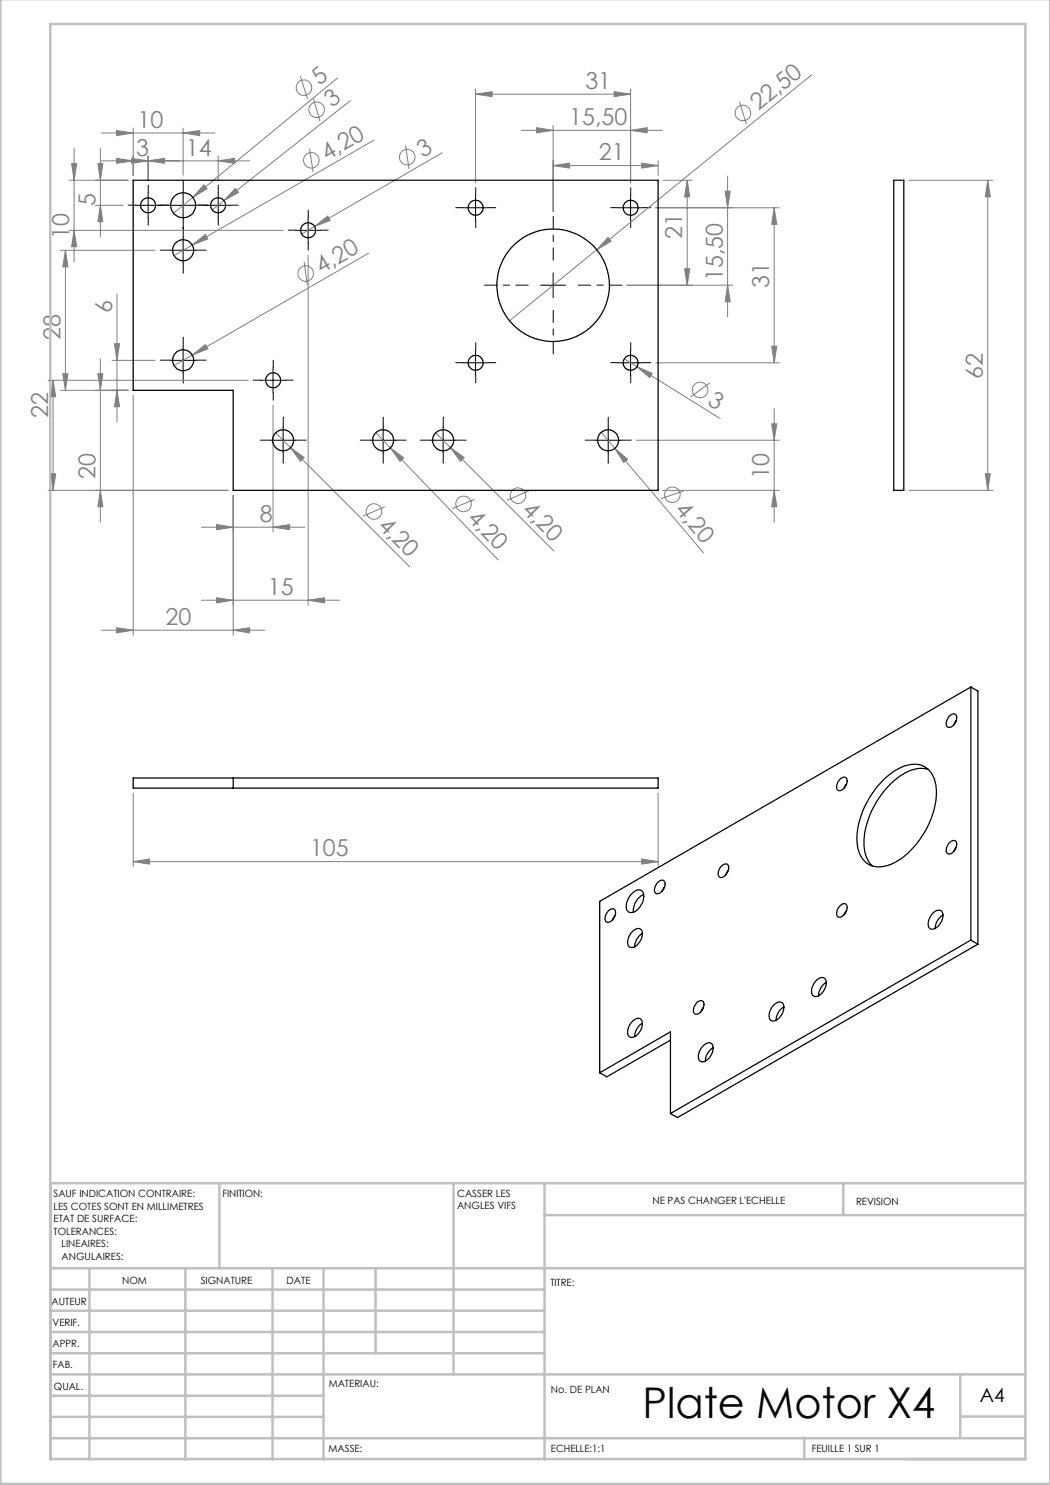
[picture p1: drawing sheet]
<svg xmlns="http://www.w3.org/2000/svg" width="210mm" height="297mm" viewBox="0 0 210 297" stroke-linecap="round" stroke-linejoin="round" font-family="sans-serif">
<g fill="none" stroke="#808080" stroke-width=".2">
<path d="M60.1 15.3l1.4 4.5M62.7 19.6l1.3 4.6M67.5 15.6l-32.8 27M95.1 18.8l3.3-.5v1zM95.1 17.8v18.7M95.1 18.8h31M122.8 18.3l3.3 .5-3.3 .5zM126.1 17.8v18.7M162.3 15l-43 34.9M13.8 36.1h11.8M14.3 32.7h1l-.5 3.4zM14.8 29.7v22.7"/>
<path d="M19.6 32.7h1l-.5 3.4zM20.1 29.7v17.7M20.3 26.6h22.7M20.3 32.2h29.7M23.3 26.1l3.3 .5-3.3 .5zM23.3 31.7l3.3 .5-3.3 .5zM26.3 31.7l3.3 .5-3.3 .5zM26.6 25.6v9.5M29.6 32.2l3.3-.5v1zM29.6 31.2v4.9M36.6 26.6l3.3-.5v1zM36.6 25.6v9.5"/>
<path d="M40.8 37l.6 .7-2.8 1.8zM43.6 32.2l3.3-.5v1zM43.6 31.2v4.9M47.1 37.7l.6 .8-2.9 1.6zM61.9 29.7l.7 4.7M70.1 20.1l-27.7 21.9M74.8 28l-36.3 21M81.1 29.1l.7 4.7M88.4 30.6l-25.5 14.7M104.3 26.1h28.2M107.3 25.5l3.3 .6-3.3 .5zM110.6 33.1l3.3-.5v1z"/>
<path d="M110.6 25v17.3M110.6 33.1h21M126.1 26.1l3.3-.6v1.1zM128.3 32.6l3.3 .5-3.3 .5zM131.6 32.1v3M132.6 36.1h5.8M137.4 36.1l.5 3.3h-1zM137.4 36.1v20.9M145 38.2h1.1l-.6 3.4zM145.5 35.2v28.2M147.9 20.3l1.4 4.6M181.8 36.1h16.7"/>
<path d="M197.6 36.1l.4 3.3h-.9zM197.6 36.1v62M12.1 50.1h18.9M13.1 50.1v28M13.1 50.1l.5 3.3h-1zM13.8 46.1h42.8M14.8 46.1l.5 3.3h-1zM19.1 41.1h5.5M20.1 41.1l.5 3.2h-1zM23.4 58.8v25.6M38.5 49l2.6-2.1 .5 .9zM38.5 49l-3.7 2.1"/>
<path d="M60.8 52.3l.7 4.8M61.6 51v70.1M62.9 45.3l2.6-2.1 .5 .9zM62.9 45.3l-2.6 1.5M73.7 50.7l-35.2 20.3M119.3 49.9l-17.4 14.3M121.6 47.5l.6 .8-2.9 1.6zM125.4 57h21.1M136.9 53.8h1l-.5 3.2zM145.5 57l.6 3.4h-1.1zM154.8 41.6l.6 3.3h-1.1zM154.8 41.6v31"/>
<path d="M155.9 41.6h-24.8M9.6 76.1h40M10.6 76.1v22M10.6 76.1l.5 3.3h-1zM12.1 78.1h13.5M12.6 74.8h1l-.5 3.3zM19.6 74.8h1l-.5 3.3zM20.1 71.7v32.7M22.4 72.1h8.6M22.9 68.8h1l-.5 3.3zM23.4 78.1l.5 3.2h-1zM26.6 79.1v48"/>
<path d="M38.5 71l2.6-2.1 .5 .9zM38.5 71l-3.7 2.1M124.8 71.8l2.6 1.5M127.4 73.3l3.1 1.4-.6 .8zM127.4 73.3l16.6 10.4M131.1 72.6h24.8M142 76.6l-3.9 2.8M154.3 69.2h1.1l-.6 3.4zM9.6 98.1h36M10.1 94.8h1l-.5 3.3zM20.1 98.1l.5 3.2h-1zM46.6 99.1v28"/>
<path d="M54.6 81.1v25.3M55.1 86.6l3 2.9M58.1 89.5l2.7 2-.7 .7zM58.1 89.5l23.9 23.9M75.2 86.5l2.9 3.1M78.1 89.6l2.7 2-.8 .7zM78.1 89.6l21.6 22.4M87.1 86.6l3 2.9M90.1 89.5l2.7 2-.7 .7zM90.1 89.5l20.7 20.7M94.9 99.9l-4.4 1.8M105.8 98.2l-4.4 1.9"/>
<path d="M120.3 86.5l20.4 24.1M123 89.7l2.5 2.2-.8 .6zM127.2 88h28.7M132.6 98.1h23.3M136.7 98.2l-4.5 1.5M154.3 84.8h1.1l-.6 3.2zM154.8 81.7v22.7M154.8 98.1l.6 3.2h-1.1zM181.8 98.1h16.7M197.1 94.8h.9l-.4 3.3zM40.3 105.4h20.7M43.3 104.9l3.3 .5-3.3 .5z"/>
<path d="M43.3 119.6l3.3 .4-3.3 .6zM54.6 105.4l3.3-.5v1zM77 101.3l-4.4 2M20.3 126h32.7M23.3 125.6l3.3 .4-3.3 .6zM40.3 120h27.7M46.6 126l3.3-.4v1zM61.6 120l3.3-.4v1zM26.6 158.6v14.7M131.6 158.6v14.7M26.6 172.3l3.3-.5v1zM26.6 172.3h105"/>
<path d="M128.3 171.8l3.3 .5-3.3 .5z"/>
<circle cx="60.8" cy="17.5" r="1.55"/>
<circle cx="62.3" cy="32.1" r="1.55"/>
<circle cx="63.3" cy="21.9" r="1.55"/>
<circle cx="81.5" cy="31.4" r="1.55"/>
<circle cx="148.6" cy="22.6" r="1.55"/>
<circle cx="61.1" cy="54.7" r="1.55"/>
<circle cx="140" cy="78" r="1.56"/>
<circle cx="103.6" cy="99.1" r="1.56"/>
<circle cx="134.5" cy="99" r="1.56"/>
<circle cx="74.8" cy="102.3" r="1.56"/>
<circle cx="92.7" cy="100.8" r="1.56"/>
</g>
<g fill="none" stroke="#000" stroke-width=".2" stroke-dasharray="15.2 1.3 1.3 1.3">
<path d="M29.6 38.5v-1.5M36.6 38.5v-2.5M43.6 38.5v-1.5M95.1 39v-1.5M126.1 39v-1.5M27.1 41h-1.5M29.6 43.5v1.5M32.1 41h1.5M34.1 50h-2.1M34.1 41h-2.5M36.6 47.5v-2.1M36.6 52.5v2.1"/>
<path d="M36.6 43.5v2.5M39.1 50h2.1M39.1 41h2.5M41.1 41h-1.5M43.6 43.5v1.5M46.1 41h1.5M59.1 46h-1.5M61.6 43.5v-1.5M61.6 48.5v1.5M64.1 46h1.5M92.6 41.5h-1.5M95.1 44v1.5"/>
<path d="M97.6 41.5h1.5M123.6 41.5h-1.5M126.1 44v1.5M128.6 41.5h1.5M34.1 72h-2.1M36.6 69.5v-2.1M36.6 74.5v2.1M39.1 72h2.1M52.1 76h-1.5M54.6 73.5v-1.5M54.6 78.5v1.5M57.1 76h1.5"/>
<path d="M92.6 72.5h-1.5M95.1 70v-1.5M95.1 75v1.5M97.6 72.5h1.5M123.6 72.5h-1.5M126.1 70v-1.5M126.1 75v1.5M128.6 72.5h1.5M54.1 88h-2.1M56.6 85.5v-2.1M56.6 90.5v2.1M59.1 88h2.1"/>
<path d="M74.1 88h-2.1M76.6 85.5v-2.1M76.6 90.5v2.1M79.1 88h2.1M86.1 88h-2.1M88.6 85.5v-2.1M88.6 90.5v2.1M91.1 88h2.1M119.1 88h-2.1M121.6 85.5v-2.1M121.6 90.5v2.1M124.1 88h2.1"/>
</g>
<path d="M105.6 57h-8.7M110.6 52v-8.7M115.6 57h8.8M110.6 62v8.8" fill="none" stroke="#000" stroke-width=".2" stroke-dasharray="15.2 1.3 1.3 1.3" stroke-dashoffset="12.8"/>
<g fill="none" stroke="#000" stroke-width=".2">
<path d="M29.6 38.6v5M36.6 38.6v5M43.6 38.6v5M95.1 39v5.1M126.1 39v5.1M27.1 41.1h5M34.1 41.1h5M34.1 50.1h5M36.6 47.6v5M41.1 41.1h5M59.1 46.1h5M61.6 43.6v4.9"/>
<path d="M92.6 41.6h5M108.1 57h5M110.6 54.6v4.9M123.6 41.6h5M34.1 72.1h5M36.6 69.6v4.9M52.1 76.1h5M54.6 73.6v5M92.6 72.6h5M95.1 70.1v5M123.6 72.6h5M126.1 70.1v5"/>
<path d="M54.1 88h5M56.6 85.5v5.1M74.1 88h5M76.6 85.5v5.1M86.1 88h5M88.6 85.5v5.1M119.1 88h5M121.6 85.5v5.1"/>
</g>
<g fill="none" stroke="#c0c0c0" stroke-width=".5">
<path d="M.1 -.1v296.9h209.9v-296.9M10.1 4.8h195v287h-195zM43.9 236.6v17M90.7 236.6v38.3M108.9 236.6v55.3M168.7 236.6v6.3M205.1 236.6h-195v55.3M10.1 253.6h195M10.1 257.9h98.8M17.9 253.6v38.3M37.1 253.6v38.3M54.5 253.6v38.3"/>
<path d="M64.7 253.6v38.3M75.1 253.6v17M108.9 243h96.2M10.1 270.6h98.8M10.1 266.4h98.8M10.1 262.1h98.8M10.1 279.1h54.6M10.1 274.9h195M192.1 274.8v12.7M10.1 287.7h195M10.1 283.4h54.6M160.9 287.5v4.3"/>
<path d="M192.1 283.3h13"/>
</g>
<g fill="#808080">
<path d="M38.5 71l2.6-2.1 .5 .9z"/>
<path d="M62.9 45.3l2.6-2.1 .5 .9z"/>
<path d="M38.5 49l2.6-2.1 .5 .9z"/>
<path d="M47.1 37.7l.6 .8-2.9 1.6z"/>
<path d="M121.6 47.5l.6 .8-2.9 1.6z"/>
<path d="M40.8 37l.6 .7-2.8 1.8z"/>
<path d="M123 89.7l2.5 2.2-.8 .6z"/>
<path d="M78.1 89.6l2.7 2-.8 .7z"/>
<path d="M58.1 89.5l2.7 2-.7 .7z"/>
<path d="M90.1 89.5l2.7 2-.7 .7z"/>
<path d="M127.4 73.3l3.1 1.4-.6 .8z"/>
<path d="M126.1 26.1l3.3-.6v1.1zM107.3 25.5l3.3 .6-3.3 .5zM128.3 32.6l3.3 .5-3.3 .5zM110.6 33.1l3.3-.5v1zM36.6 26.6l3.3-.5v1zM23.3 26.1l3.3 .5-3.3 .5zM29.6 32.2l3.3-.5v1zM23.3 31.7l3.3 .5-3.3 .5zM43.6 32.2l3.3-.5v1zM26.3 31.7l3.3 .5-3.3 .5z"/>
<path d="M23.3 125.6l3.3 .4-3.3 .6zM46.6 126l3.3-.4v1zM95.1 18.8l3.3-.5v1zM122.8 18.3l3.3 .5-3.3 .5z"/>
<path d="M26.6 172.3l3.3-.5v1zM128.3 171.8l3.3 .5-3.3 .5z"/>
<path d="M54.6 105.4l3.3-.5v1zM43.3 104.9l3.3 .5-3.3 .5zM61.6 120l3.3-.4v1zM43.3 119.6l3.3 .4-3.3 .6z"/>
<path d="M154.3 69.2h1.1l-.6 3.4zM154.8 41.6l.6 3.3h-1.1zM136.9 53.8h1l-.5 3.2zM137.4 36.1l.5 3.3h-1zM14.8 46.1l.5 3.3h-1zM14.3 32.7h1l-.5 3.4zM20.1 41.1l.5 3.2h-1zM19.6 32.7h1l-.5 3.4zM197.1 94.8h.9l-.4 3.3zM197.6 36.1l.4 3.3h-.9z"/>
<path d="M19.6 74.8h1l-.5 3.3zM20.1 98.1l.5 3.2h-1zM145 38.2h1.1l-.6 3.4zM145.5 57l.6 3.4h-1.1zM154.3 84.8h1.1l-.6 3.2zM154.8 98.1l.6 3.2h-1.1zM10.6 76.1l.5 3.3h-1zM10.1 94.8h1l-.5 3.3zM13.1 50.1l.5 3.3h-1zM12.6 74.8h1l-.5 3.3zM22.9 68.8h1l-.5 3.3zM23.4 78.1l.5 3.2h-1z"/>
</g>
<g fill="none" stroke="#000" stroke-width=".25">
<path d="M26.6 36.1h105v62h-85v-20h-20zM178.8 36.1h2v62h-2zM194.2 137.4l-74.3 42.9v34.3M194.2 137.4v50.6M194.2 137.4l1.4 .8v50.6M26.6 155.6h105v2h-105zM46.6 155.6v2M168 155.9a.77 .77 0 0 1 1-.5 .77 .77 0 0 1 .4 1.1 1.9 1.9 0 0 1-1.6 1.6 1.28 1.28 0 0 1 0-2zM169.3 156.8l-.5 .8M176.8 155.9a9 9 0 0 1 6.6-3 4.5 4.5 0 0 1 3.8 4.1 16.8 16.8 0 0 1-5.7 13.7 8.2 8.2 0 0 1-6.5 2.6 4.6 4.6 0 0 1-3.6-4.5 17 17 0 0 1 5.4-12.9zM185.6 153.8a7.4 7.4 0 0 0-6.7 2.3 17.2 17.2 0 0 0-6 13.6l.5 2 1 1.5M189.9 143.2l.3-.2a.71 .71 0 0 1 .9-.1 .71 .71 0 0 1 .2 .9 1.67 1.67 0 0 1-1.8 1.6 1.71 1.71 0 0 1 .4-2.2z"/>
<path d="M191.2 144.1l-.5 .9M126.5 178.6a1.17 1.17 0 0 1 1.2-.6 1.17 1.17 0 0 1 1 .9 3.6 3.6 0 0 1-2.2 3.6 1.14 1.14 0 0 1-1.1-.4 1.14 1.14 0 0 1-.1-1.2l.4-1.3zM128.7 178.9a3.7 3.7 0 0 0-2 3.6M131.6 176.5a.82 .82 0 0 1 1.2-.3 .82 .82 0 0 1 .1 1.2 1.5 1.5 0 0 1-1.7 1.3 1.67 1.67 0 0 1 .4-2.2zM132.9 177.4l-.5 .9M144.1 173.5l.2-.3a.77 .77 0 0 1 1-.4 .77 .77 0 0 1 .4 1 2 2 0 0 1-1.6 1.7 1.1 1.1 0 0 1-.2-1.7zM145.6 174.1l-.5 .9M189.9 168.5l.3-.2a.71 .71 0 0 1 .9-.1 .71 .71 0 0 1 .2 1 1.92 1.92 0 0 1-1.6 1.6l-.2-.1a1.67 1.67 0 0 1 .4-2.2zM191.2 169.4l-.5 .9M121.7 182.2l.2-.2a.73 .73 0 0 1 1-.1 .73 .73 0 0 1 .2 .9 1.68 1.68 0 0 1-1.9 1.6 1.79 1.79 0 0 1 .5-2.2zM123 183.1l-.5 .9M126.4 186.4l.2-.2a1.02 1.02 0 0 1 1.4-.4 1.02 1.02 0 0 1 .4 1.3 2.51 2.51 0 0 1-2.3 2.4 1.6 1.6 0 0 1-.2-2.4z"/>
<path d="M128.5 186.7a3.5 3.5 0 0 0-1.6 2.7M163.4 196a1.03 1.03 0 0 1 1.4-.4 1.03 1.03 0 0 1 .4 1.3 2.58 2.58 0 0 1-2.3 2.4 1.6 1.6 0 0 1-.2-2.3zM165.3 196.5a3.2 3.2 0 0 0-1.6 2.7M168 181.2l.2-.2a.71 .71 0 0 1 1-.1 .71 .71 0 0 1 .2 .9 1.73 1.73 0 0 1-1.8 1.6 1.73 1.73 0 0 1 .4-2.2zM169.3 182.1l-.5 .8M186.7 182.5l.3-.2a.97 .97 0 0 1 1.3-.1 .97 .97 0 0 1 .3 1.2 2.51 2.51 0 0 1-2.4 2.4 1.6 1.6 0 0 1-.2-2.3zM188.6 183a3.3 3.3 0 0 0-1.6 2.7M194.2 188l-60.1 34.7M194.2 188l1.4 .8M195.6 188.8l-60.1 34.7-1.4-.8M119.9 214.6l14.2-8.2v16.3M126.4 204.4l.2-.3a1.02 1.02 0 0 1 1.4-.4 1.02 1.02 0 0 1 .4 1.4 2.59 2.59 0 0 1-2.3 2.4 1.65 1.65 0 0 1-.2-2.4z"/>
<path d="M128.5 204.6a3.4 3.4 0 0 0-1.6 2.7M134.1 208l-12.7 7.4-1.5-.8M139.3 200.6l.3-.3a.72 .72 0 0 1 1-.1 .72 .72 0 0 1 .2 1 1.67 1.67 0 0 1-1.8 1.6 1.71 1.71 0 0 1 .3-2.2zM140.7 201.5l-.5 .8M140.8 209a1.02 1.02 0 0 1 1.4-.4 1.02 1.02 0 0 1 .4 1.4 2.51 2.51 0 0 1-2.4 2.3 1.6 1.6 0 0 1-.2-2.3zM142.6 209.5a3.2 3.2 0 0 0-1.5 2.7M154.6 201.2a1.22 1.22 0 0 1 2.1-.4 2.87 2.87 0 0 1-2.1 3.4 1.28 1.28 0 0 1-.6-2zM156.8 201.4a3.2 3.2 0 0 0-1.6 2.6"/>
<circle cx="29.6" cy="41.1" r="1.5"/>
<circle cx="36.6" cy="41" r="2.49"/>
<circle cx="36.6" cy="50.1" r="2.1"/>
<circle cx="43.6" cy="41.1" r="1.5"/>
<circle cx="61.6" cy="46.1" r="1.5"/>
<circle cx="95.1" cy="41.5" r="1.51"/>
<circle cx="110.6" cy="57.1" r="11.3"/>
<circle cx="126.1" cy="41.5" r="1.51"/>
<circle cx="36.6" cy="72.1" r="2.11"/>
<circle cx="54.6" cy="76.1" r="1.51"/>
<circle cx="95.1" cy="72.6" r="1.51"/>
<circle cx="126.1" cy="72.6" r="1.51"/>
<circle cx="56.6" cy="88.1" r="2.1"/>
<circle cx="76.6" cy="88.1" r="2.1"/>
<circle cx="88.6" cy="88.1" r="2.1"/>
<circle cx="121.6" cy="88.1" r="2.1"/>
</g>
<text font-size="8.5" x="128.5" y="283.5">Plate Motor X4</text>
<g font-size="4.7" fill="#808080">
<text x="63.9" y="17.2" transform="rotate(-39 63.9 17.2)">5</text>
<text x="117.1" y="17.8">31</text>
<text x="66.4" y="21.7" transform="rotate(-38 66.4 21.7)">3</text>
<text x="151.7" y="22.3" transform="rotate(-39 151.7 22.3)">22,50</text>
<text x="27.5" y="25.6">10</text>
<text x="113.8" y="25">15,50</text>
<text x="27.2" y="31.1">3</text>
<text x="37.2" y="31.1">14</text>
<text x="65.4" y="32.2" transform="rotate(-30 65.4 32.2)">4,20</text>
<text x="84.5" y="31.6" transform="rotate(-30 84.5 31.6)">3</text>
<text x="119.8" y="32.1">21</text>
<text x="19.1" y="41.2" transform="rotate(-90 19.1 41.2)">5</text>
<text x="13.8" y="47.8" transform="rotate(-90 13.8 47.8)">10</text>
<text x="136.4" y="47.8" transform="rotate(-90 136.4 47.8)">21</text>
<text x="64.2" y="54.9" transform="rotate(-30 64.2 54.9)">4,20</text>
<text x="144.5" y="56.2" transform="rotate(-90 144.5 56.2)">15,50</text>
<text x="153.8" y="57.6" transform="rotate(-90 153.8 57.6)">31</text>
<text x="22.4" y="62.7" transform="rotate(-90 22.4 62.7)">6</text>
<text x="12.1" y="67.9" transform="rotate(-90 12.1 67.9)">28</text>
<text x="196.6" y="75.7" transform="rotate(-90 196.6 75.7)">62</text>
<text x="9.6" y="83.7" transform="rotate(-90 9.6 83.7)">22</text>
<text x="141.3" y="80.8" transform="rotate(32 141.3 80.8)">3</text>
<text x="19.1" y="95.9" transform="rotate(-90 19.1 95.9)">20</text>
<text x="153.8" y="95.9" transform="rotate(-90 153.8 95.9)">10</text>
<text x="52" y="104.4">8</text>
<text x="75.4" y="105.3" transform="rotate(45 75.4 105.3)">4,20</text>
<text x="93.3" y="103.8" transform="rotate(46 93.3 103.8)">4,20</text>
<text x="104.2" y="102.1" transform="rotate(45 104.2 102.1)">4,20</text>
<text x="134.8" y="102" transform="rotate(50 134.8 102)">4,20</text>
<text x="53.5" y="119">15</text>
<text x="33.1" y="125">20</text>
<text x="62" y="171.3">105</text>
</g>
<text font-size="3.9" x="196" y="280.4">A4</text>
<g font-size="2">
<text x="10.7" y="239.5">SAUF INDICATION CONTRAIRE:</text>
<text x="44.5" y="239.5">FINITION:</text>
<text x="91.4" y="239.4">CASSER LES</text>
<text x="10.7" y="242">LES COTES SONT EN MILLIMETRES</text>
<text x="10.7" y="244.5">ETAT DE SURFACE:</text>
<text x="91.4" y="241.9">ANGLES VIFS</text>
<text x="130.5" y="240.8">NE PAS CHANGER L'ECHELLE</text>
<text x="171.2" y="241">REVISION</text>
<text x="10.7" y="247">TOLERANCES:</text>
<text x="12.3" y="249.5">LINEAIRES:</text>
<text x="12.3" y="252">ANGULAIRES:</text>
<text x="24.4" y="256.9">NOM</text>
<text x="40.1" y="256.8">SIGNATURE</text>
<text x="57.3" y="256.8">DATE</text>
<text x="110.1" y="257.1">TITRE:</text>
<text x="10.3" y="260.9">AUTEUR</text>
<text x="10.5" y="269.3">APPR.</text>
<text x="10.5" y="265.2">VERIF.</text>
<text x="10.6" y="273.6">FAB.</text>
<text x="10.8" y="278">QUAL.</text>
<text x="65.8" y="277.4">MATERIAU:</text>
<text x="110.2" y="278.5">No. DE PLAN</text>
<text x="65.7" y="290.4">MASSE:</text>
<text x="110.2" y="290.5">ECHELLE:1:1</text>
<text x="162.4" y="290.4">FEUILLE 1 SUR 1</text>
</g>
</svg>
